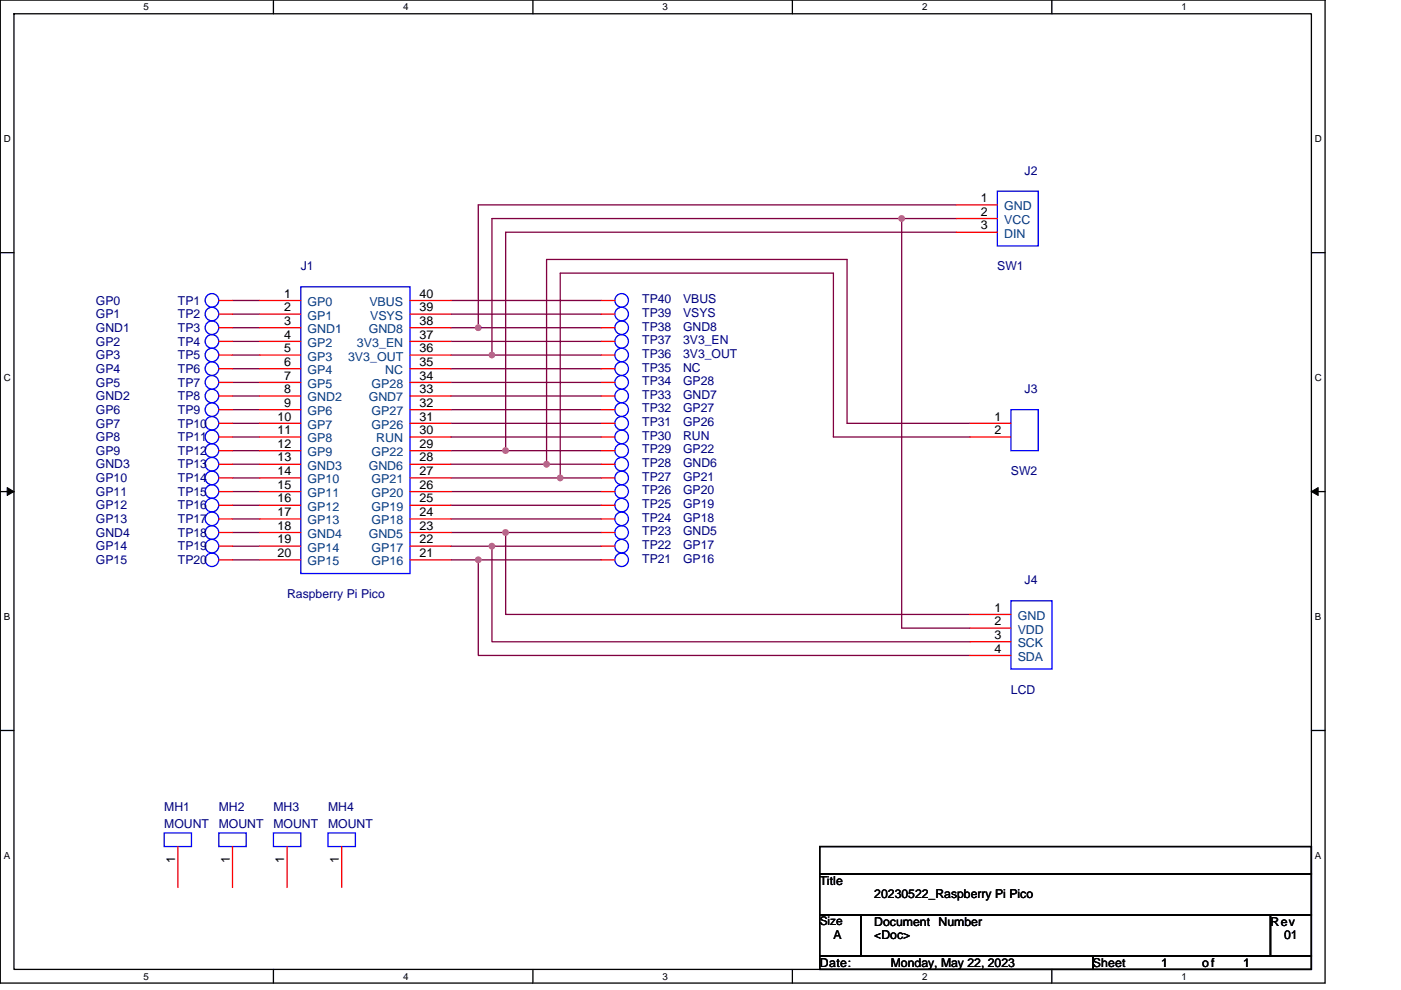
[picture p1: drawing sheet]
<svg xmlns="http://www.w3.org/2000/svg" width="297mm" height="210mm" viewBox="0 0 297 210" stroke-linecap="round" stroke-linejoin="round" font-family="sans-serif">
<path d="M.1 0h280.8v208.5h-280.8zM3 2.9h275v202.7h-275z" fill="none" stroke="#000" stroke-width=".28"/>
<g fill="#fff">
<path d="M30.5 .3h1.1v2.3h-1.1z"/>
<path d="M30.5 205.9h1.1v2.3h-1.1z"/>
</g>
<path d="M58 0v2.9M58 205.6v2.9" fill="none" stroke="#000" stroke-width=".28"/>
<g fill="#fff">
<path d="M85.5 .3h1.1v2.3h-1.1z"/>
<path d="M85.5 205.9h1.1v2.3h-1.1z"/>
</g>
<path d="M113 0v2.9M113 205.6v2.9" fill="none" stroke="#000" stroke-width=".28"/>
<g fill="#fff">
<path d="M140.5 .3h1.1v2.3h-1.1z"/>
<path d="M140.5 205.9h1.1v2.3h-1.1z"/>
</g>
<path d="M168 0v2.9M168 205.6v2.9" fill="none" stroke="#000" stroke-width=".28"/>
<g fill="#fff">
<path d="M195.5 .3h1.2v2.3h-1.2z"/>
<path d="M195.5 205.9h1.2v2.3h-1.2z"/>
</g>
<path d="M223 0v2.9M223 205.6v2.9" fill="none" stroke="#000" stroke-width=".28"/>
<g fill="#fff">
<path d="M250.5 .3h1.2v2.3h-1.2z"/>
<path d="M250.5 205.9h1.2v2.3h-1.2z"/>
<path d="M.8 28.3h1.5v2.3h-1.5z"/>
<path d="M278.8 28.3h1.5v2.3h-1.5z"/>
<path d="M.8 78.9h1.5v2.3h-1.5z"/>
<path d="M278.8 78.9h1.5v2.3h-1.5z"/>
</g>
<path d="M.1 53.6h2.9M278 53.6h2.9" fill="none" stroke="#000" stroke-width=".28"/>
<g fill="#fff">
<path d="M.8 129.6h1.4v2.3h-1.4z"/>
<path d="M278.8 129.6h1.4v2.3h-1.4z"/>
</g>
<path d="M.1 104.3h2.9M278 104.3h2.9" fill="none" stroke="#000" stroke-width=".28"/>
<path d="M1.5 103.4l1.5 .9-1.5 .8zM278 104.3l1.5-.9v1.7z" fill="#000" stroke="#000" stroke-width=".21"/>
<g fill="#fff">
<path d="M.8 180.3h1.4v2.3h-1.4z"/>
<path d="M278.8 180.3h1.4v2.3h-1.4z"/>
</g>
<path d="M.1 154.9h2.9M278 154.9h2.9M173.8 179.6h104.2v5.7h-104.2zM173.8 194h8.7v8.7h-8.7zM173.8 185.3h104.2v8.7h-104.2zM182.5 194h86.9v8.7h-86.9zM269.4 194h8.6v8.7h-8.6zM173.8 202.7h57.9v2.9h-57.9zM231.7 202.7h46.3v2.9h-46.3z" fill="none" stroke="#000" stroke-width=".28"/>
<g fill="none" stroke="#800040" stroke-width=".28">
<path d="M191.2 46.4v86.8h14.5M191.2 46.4h-86.9v28.9M191.2 46.4h11.6M202.8 43.5h-101.4v26M202.8 49.3h-95.6v46.3M49.3 63.7h5.8M49.3 66.6h5.8M49.3 69.5h5.8M49.3 72.4h5.8M49.3 75.3h5.8M49.3 78.2h5.8M95.6 69.5h5.8"/>
<path d="M95.6 75.3h8.7M95.6 63.7h31.9M95.6 66.6h31.9M95.6 72.4h31.9M95.6 78.2h31.9M101.4 69.5h26.1M104.3 75.3h23.2M49.3 81.1h5.8M49.3 84h5.8M49.3 86.9h5.8M49.3 89.8h5.8M49.3 92.7h5.8"/>
<path d="M49.3 95.6h5.8M49.3 98.5h5.8M95.6 95.6h11.6M95.6 84h31.9M95.6 81.1h31.9M95.6 86.9h31.9M95.6 89.8h31.9M95.6 92.7h31.9M107.2 95.6h20.3M115.9 98.5h11.6M205.7 92.7h-29v-34.8h-57.9v43.5h-23.2M205.7 89.8h-26.1v-34.8h-63.7v43.5h-20.3"/>
<path d="M49.3 101.4h5.8M49.3 104.3h5.8M49.3 107.2h5.8M49.3 110.1h5.8M49.3 112.9h5.8M49.3 115.8h5.8M49.3 118.7h5.8M95.6 118.7h5.8v20.3h104.3M95.6 115.8h8.7v20.3h101.4M95.6 112.9h11.6v17.4h98.5M95.6 104.3h31.9M95.6 107.2h31.9"/>
<path d="M95.6 110.1h31.9M101.4 118.7h26.1M104.3 115.8h23.2M107.2 112.9h20.3M118.8 101.4h8.7"/>
</g>
<g fill="#f0f" stroke="#f0f" stroke-width=".28">
<circle cx="101.4" cy="69.5" r=".57"/>
<circle cx="104.3" cy="75.3" r=".57"/>
<circle cx="107.2" cy="95.6" r=".57"/>
<circle cx="191.2" cy="46.3" r=".57"/>
<circle cx="115.9" cy="98.5" r=".57"/>
<circle cx="118.8" cy="101.4" r=".57"/>
<circle cx="107.2" cy="112.9" r=".57"/>
<circle cx="104.3" cy="115.8" r=".57"/>
<circle cx="101.4" cy="118.7" r=".57"/>
</g>
<g fill="none" stroke="#00f" stroke-width=".28">
<path d="M211.5 40.6h8.6v11.6h-8.6zM63.8 60.8h23.1v60.8h-23.1zM214.3 86.9h5.8v8.7h-5.8zM214.3 127.4h8.7v14.5h-8.7zM34.8 176.7h5.8v2.9h-5.8zM46.4 176.7h5.8v2.9h-5.8zM58 176.7h5.8v2.9h-5.8zM69.6 176.7h5.8v2.9h-5.8z"/>
<circle cx="44.9" cy="69.5" r="1.44"/>
<circle cx="44.9" cy="63.7" r="1.44"/>
<circle cx="44.9" cy="72.4" r="1.44"/>
<circle cx="44.9" cy="66.6" r="1.44"/>
<circle cx="44.9" cy="78.2" r="1.44"/>
<circle cx="44.9" cy="75.3" r="1.43"/>
<circle cx="131.8" cy="63.7" r="1.44"/>
<circle cx="131.8" cy="66.6" r="1.44"/>
<circle cx="131.8" cy="69.5" r="1.44"/>
<circle cx="131.8" cy="72.4" r="1.44"/>
<circle cx="131.8" cy="78.2" r="1.44"/>
<circle cx="131.8" cy="75.3" r="1.43"/>
<circle cx="44.9" cy="86.9" r="1.44"/>
<circle cx="44.9" cy="95.6" r="1.44"/>
<circle cx="44.9" cy="81.1" r="1.44"/>
<circle cx="44.9" cy="92.7" r="1.44"/>
<circle cx="44.9" cy="84" r="1.44"/>
<circle cx="44.9" cy="98.5" r="1.44"/>
<circle cx="44.9" cy="89.8" r="1.43"/>
<circle cx="131.8" cy="84" r="1.44"/>
<circle cx="131.8" cy="86.9" r="1.44"/>
<circle cx="131.8" cy="95.6" r="1.44"/>
<circle cx="131.8" cy="81.1" r="1.44"/>
<circle cx="131.8" cy="92.7" r="1.44"/>
<circle cx="131.8" cy="98.5" r="1.44"/>
<circle cx="131.8" cy="89.8" r="1.43"/>
<circle cx="44.9" cy="110" r="1.44"/>
<circle cx="44.9" cy="107.1" r="1.44"/>
<circle cx="44.9" cy="112.9" r="1.44"/>
<circle cx="44.9" cy="115.8" r="1.44"/>
<circle cx="44.9" cy="101.4" r="1.44"/>
<circle cx="44.9" cy="118.7" r="1.43"/>
<circle cx="44.9" cy="104.3" r="1.43"/>
<circle cx="131.8" cy="112.9" r="1.44"/>
<circle cx="131.8" cy="115.8" r="1.44"/>
<circle cx="131.8" cy="107.1" r="1.44"/>
<circle cx="131.8" cy="101.4" r="1.44"/>
<circle cx="131.8" cy="110" r="1.44"/>
<circle cx="131.8" cy="118.7" r="1.43"/>
<circle cx="131.8" cy="104.3" r="1.43"/>
</g>
<g fill="none" stroke="#f00" stroke-width=".28">
<path d="M202.8 43.5h8.7M202.8 46.4h8.7M202.8 49.3h8.7M46.4 72.4h2.9M46.4 69.5h2.9M46.4 66.6h2.9M46.4 63.7h2.9M46.4 78.2h2.9M46.4 75.3h2.9M55.1 63.7h8.7M55.1 66.6h8.7M55.1 69.5h8.7"/>
<path d="M55.1 72.4h8.7M55.1 75.3h8.7M55.1 78.2h8.7M86.9 63.7h8.7M86.9 66.6h8.7M86.9 69.5h8.7M86.9 72.4h8.7M86.9 75.3h8.7M86.9 78.2h8.7M127.5 78.2h2.9M127.5 63.7h2.9M127.5 66.6h2.9"/>
<path d="M127.5 69.5h2.9M127.5 72.4h2.9M127.5 75.3h2.9M46.4 86.9h2.9M46.4 84h2.9M46.4 98.5h2.9M46.4 81.1h2.9M46.4 95.6h2.9M46.4 92.7h2.9M46.4 89.8h2.9M55.1 81.1h8.7M55.1 84h8.7"/>
<path d="M55.1 86.9h8.7M55.1 89.8h8.7M55.1 92.7h8.7M55.1 95.6h8.7M55.1 98.5h8.7M86.9 81.1h8.7M86.9 84h8.7M86.9 86.9h8.7M86.9 89.8h8.7M86.9 92.7h8.7M86.9 95.6h8.7M86.9 98.5h8.7"/>
<path d="M127.5 95.6h2.9M127.5 81.1h2.9M127.5 98.5h2.9M127.5 84h2.9M127.5 86.9h2.9M127.5 89.8h2.9M127.5 92.7h2.9M205.7 89.8h8.6M205.7 92.7h8.6M46.4 104.3h2.9M46.4 118.7h2.9M46.4 101.4h2.9"/>
<path d="M46.4 115.8h2.9M46.4 112.9h2.9M46.4 110.1h2.9M46.4 107.2h2.9M55.1 101.4h8.7M55.1 104.3h8.7M55.1 107.2h8.7M55.1 110.1h8.7M55.1 112.9h8.7M55.1 115.8h8.7M55.1 118.7h8.7M86.9 101.4h8.7"/>
<path d="M86.9 104.3h8.7M86.9 107.2h8.7M86.9 110.1h8.7M86.9 112.9h8.7M86.9 115.8h8.7M86.9 118.7h8.7M127.5 112.9h2.9M127.5 115.8h2.9M127.5 101.4h2.9M127.5 118.7h2.9M127.5 104.3h2.9M127.5 107.2h2.9"/>
<path d="M127.5 110.1h2.9M205.7 130.3h8.6M205.7 133.2h8.6M205.7 136.1h8.6M205.7 139h8.6M37.7 179.6v8.6M49.3 179.6v8.6M60.9 179.6v8.6M72.5 179.6v8.6"/>
</g>
<g font-size="2.6" fill="#000080">
<text x="217.2" y="37.1">J2</text>
<text x="63.8" y="57.4">J1</text>
<text x="211.5" y="57.4">SW1</text>
<text x="20.3" y="64.6">GP0</text>
<text x="37.7" y="64.6">TP1</text>
<text x="136.2" y="64.3">TP40</text>
<text x="144.8" y="64.3">VBUS</text>
<text x="20.3" y="70.4">GND1</text>
<text x="20.3" y="67.5">GP1</text>
<text x="37.7" y="70.4">TP3</text>
<text x="37.7" y="67.5">TP2</text>
<text x="136.2" y="67.2">TP39</text>
<text x="136.2" y="70.1">TP38</text>
<text x="144.8" y="67.2">VSYS</text>
<text x="144.8" y="70.1">GND8</text>
<text x="20.3" y="73.3">GP2</text>
<text x="20.3" y="76.2">GP3</text>
<text x="37.7" y="73.3">TP4</text>
<text x="37.7" y="76.2">TP5</text>
<text x="136.2" y="73">TP37</text>
<text x="136.2" y="75.9">TP36</text>
<text x="144.8" y="73">3V3_EN</text>
<text x="144.8" y="75.9">3V3_OUT</text>
<text x="20.3" y="82">GP5</text>
<text x="20.3" y="79.1">GP4</text>
<text x="37.7" y="82">TP7</text>
<text x="37.7" y="79.1">TP6</text>
<text x="136.2" y="78.8">TP35</text>
<text x="136.2" y="81.7">TP34</text>
<text x="144.8" y="78.8">NC</text>
<text x="144.8" y="81.7">GP28</text>
<text x="217.2" y="83.4">J3</text>
<text x="20.3" y="87.8">GP6</text>
<text x="20.3" y="84.9">GND2</text>
<text x="37.7" y="87.8">TP9</text>
<text x="37.7" y="84.9">TP8</text>
<text x="136.2" y="84.6">TP33</text>
<text x="136.2" y="87.5">TP32</text>
<text x="144.8" y="84.6">GND7</text>
<text x="144.8" y="87.5">GP27</text>
<text x="20.3" y="93.6">GP8</text>
<text x="20.3" y="90.7">GP7</text>
<text x="37.7" y="93.6">TP11</text>
<text x="37.7" y="90.7">TP10</text>
<text x="136.2" y="90.4">TP31</text>
<text x="136.2" y="93.3">TP30</text>
<text x="144.8" y="90.4">GP26</text>
<text x="144.8" y="93.3">RUN</text>
<text x="20.3" y="99.4">GND3</text>
<text x="20.3" y="96.5">GP9</text>
<text x="37.7" y="99.4">TP13</text>
<text x="37.7" y="96.5">TP12</text>
<text x="136.2" y="96.2">TP29</text>
<text x="136.2" y="99.1">TP28</text>
<text x="136.2" y="102">TP27</text>
<text x="144.8" y="96.2">GP22</text>
<text x="144.8" y="99.1">GND6</text>
<text x="144.8" y="102">GP21</text>
<text x="214.3" y="100.8">SW2</text>
<text x="20.3" y="105.2">GP11</text>
<text x="20.3" y="102.3">GP10</text>
<text x="37.7" y="105.2">TP15</text>
<text x="37.7" y="102.3">TP14</text>
<text x="136.2" y="104.9">TP26</text>
<text x="136.2" y="107.8">TP25</text>
<text x="144.8" y="104.9">GP20</text>
<text x="144.8" y="107.8">GP19</text>
<text x="20.3" y="113.8">GND4</text>
<text x="20.3" y="110.9">GP13</text>
<text x="20.3" y="108">GP12</text>
<text x="37.7" y="113.8">TP18</text>
<text x="37.7" y="110.9">TP17</text>
<text x="37.7" y="108">TP16</text>
<text x="136.2" y="113.5">TP23</text>
<text x="136.2" y="110.7">TP24</text>
<text x="144.8" y="113.5">GND5</text>
<text x="144.8" y="110.7">GP18</text>
<text x="20.3" y="119.6">GP15</text>
<text x="20.3" y="116.7">GP14</text>
<text x="37.7" y="119.6">TP20</text>
<text x="37.7" y="116.7">TP19</text>
<text x="136.2" y="116.4">TP22</text>
<text x="136.2" y="119.3">TP21</text>
<text x="144.8" y="116.4">GP17</text>
<text x="144.8" y="119.3">GP16</text>
<text x="217.2" y="124">J4</text>
<text x="60.9" y="126.9">Raspberry Pi Pico</text>
<text x="214.3" y="147.1">LCD</text>
<text x="34.8" y="172">MH1</text>
<text x="46.4" y="172">MH2</text>
<text x="58" y="172">MH3</text>
<text x="69.6" y="172">MH4</text>
<text x="34.8" y="175.5">MOUNT</text>
<text x="46.4" y="175.5">MOUNT</text>
<text x="58" y="175.5">MOUNT</text>
<text x="69.6" y="175.5">MOUNT</text>
</g>
<g font-size="2.6">
<text x="208" y="42.9">1</text>
<text x="208" y="45.8">2</text>
<text x="208" y="48.7">3</text>
<text x="60.3" y="63.1">1</text>
<text x="89" y="63.1">40</text>
<text x="60.3" y="66">2</text>
<text x="60.3" y="68.9">3</text>
<text x="60.3" y="71.8">4</text>
<text x="89" y="68.9">38</text>
<text x="89" y="71.8">37</text>
<text x="89" y="66">39</text>
<text x="60.3" y="74.7">5</text>
<text x="60.3" y="77.6">6</text>
<text x="89" y="74.7">36</text>
<text x="89" y="77.6">35</text>
<text x="60.3" y="80.5">7</text>
<text x="60.3" y="83.4">8</text>
<text x="89" y="83.4">33</text>
<text x="89" y="80.5">34</text>
<text x="58.8" y="89.2">10</text>
<text x="60.3" y="86.3">9</text>
<text x="89" y="86.3">32</text>
<text x="89" y="89.2">31</text>
<text x="210.8" y="89.2">1</text>
<text x="58.8" y="92.1">11</text>
<text x="58.8" y="95">12</text>
<text x="89" y="95">29</text>
<text x="89" y="92.1">30</text>
<text x="210.8" y="92.1">2</text>
<text x="58.8" y="97.9">13</text>
<text x="58.8" y="100.8">14</text>
<text x="89" y="97.9">28</text>
<text x="89" y="100.8">27</text>
<text x="58.8" y="103.7">15</text>
<text x="58.8" y="106.6">16</text>
<text x="89" y="103.7">26</text>
<text x="89" y="106.6">25</text>
<text x="58.8" y="109.5">17</text>
<text x="58.8" y="112.4">18</text>
<text x="89" y="112.4">23</text>
<text x="89" y="109.5">24</text>
<text x="58.8" y="115.3">19</text>
<text x="58.8" y="118.2">20</text>
<text x="89" y="115.3">22</text>
<text x="89" y="118.2">21</text>
<text x="210.8" y="129.7">1</text>
<text x="210.8" y="132.6">2</text>
<text x="210.8" y="135.5">3</text>
<text x="210.8" y="138.4">4</text>
<text x="37.1" y="183" transform="rotate(-90 37.1 183)">1</text>
<text x="48.7" y="183" transform="rotate(-90 48.7 183)">1</text>
<text x="60.3" y="183" transform="rotate(-90 60.3 183)">1</text>
<text x="71.9" y="183" transform="rotate(-90 71.9 183)">1</text>
<text x="173.8" y="187.7">Title</text>
<text x="185.4" y="190.6">20230522_Raspberry Pi Pico</text>
<text x="185.4" y="196.4">Document Number</text>
<text x="269.4" y="196.4">Rev</text>
<text x="176.7" y="199.3">A</text>
<text x="185.4" y="199.3">&lt;Doc&gt;</text>
<text x="272.2" y="199.3">01</text>
<text x="173.8" y="205">Date:</text>
<text x="188.9" y="205">Monday, May 22, 2023</text>
<text x="231.7" y="205">Sheet</text>
<text x="246.2" y="205">1</text>
<text x="254.9" y="205">of</text>
<text x="263.6" y="205">1</text>
</g>
<g font-size="2.6" fill="#004080">
<text x="212.9" y="44.6">GND</text>
<text x="212.9" y="47.5">VCC</text>
<text x="212.9" y="50.4">DIN</text>
<text x="65.2" y="64.9">GP0</text>
<text x="78.3" y="64.9">VBUS</text>
<text x="65.2" y="67.8">GP1</text>
<text x="65.2" y="70.7">GND1</text>
<text x="78.2" y="70.7">GND8</text>
<text x="78.5" y="67.8">VSYS</text>
<text x="65.2" y="73.6">GP2</text>
<text x="65.2" y="76.5">GP3</text>
<text x="73.8" y="76.5">3V3_OUT</text>
<text x="75.7" y="73.6">3V3_EN</text>
<text x="65.2" y="79.4">GP4</text>
<text x="65.2" y="82.3">GP5</text>
<text x="78.8" y="82.3">GP28</text>
<text x="81.7" y="79.4">NC</text>
<text x="65.2" y="85.2">GND2</text>
<text x="65.2" y="88.1">GP6</text>
<text x="78.2" y="85.2">GND7</text>
<text x="78.8" y="88.1">GP27</text>
<text x="65.2" y="91">GP7</text>
<text x="65.2" y="93.9">GP8</text>
<text x="78.8" y="91">GP26</text>
<text x="79.8" y="93.9">RUN</text>
<text x="65.2" y="96.8">GP9</text>
<text x="65.2" y="99.6">GND3</text>
<text x="78.2" y="99.6">GND6</text>
<text x="78.8" y="96.8">GP22</text>
<text x="65.2" y="102.5">GP10</text>
<text x="65.2" y="105.4">GP11</text>
<text x="78.8" y="102.5">GP21</text>
<text x="78.8" y="105.4">GP20</text>
<text x="65.2" y="108.3">GP12</text>
<text x="65.2" y="111.2">GP13</text>
<text x="78.8" y="108.3">GP19</text>
<text x="78.8" y="111.2">GP18</text>
<text x="65.2" y="114.1">GND4</text>
<text x="65.2" y="117">GP14</text>
<text x="65.2" y="119.9">GP15</text>
<text x="78.2" y="114.1">GND5</text>
<text x="78.8" y="117">GP17</text>
<text x="78.8" y="119.9">GP16</text>
<text x="215.8" y="131.5">GND</text>
<text x="215.8" y="134.4">VDD</text>
<text x="215.8" y="137.3">SCK</text>
<text x="215.8" y="140.2">SDA</text>
</g>
<text font-size="2.5" x="173.8" y="196.3">Size</text>
<g font-size="2.1">
<text x="30.5" y="2.2">5</text>
<text x="85.5" y="2.2">4</text>
<text x="140.5" y="2.2">3</text>
<text x="195.5" y="2.2">2</text>
<text x="250.5" y="2.2">1</text>
<text x=".8" y="30.1">D</text>
<text x="278.8" y="30.1">D</text>
<text x=".8" y="80.8">C</text>
<text x="278.8" y="80.8">C</text>
<text x=".8" y="131.4">B</text>
<text x="278.8" y="131.4">B</text>
<text x=".8" y="182.1">A</text>
<text x="278.8" y="182.1">A</text>
<text x="30.5" y="207.8">5</text>
<text x="85.5" y="207.8">4</text>
<text x="140.5" y="207.8">3</text>
<text x="195.5" y="207.8">2</text>
<text x="250.5" y="207.8">1</text>
</g>
</svg>
